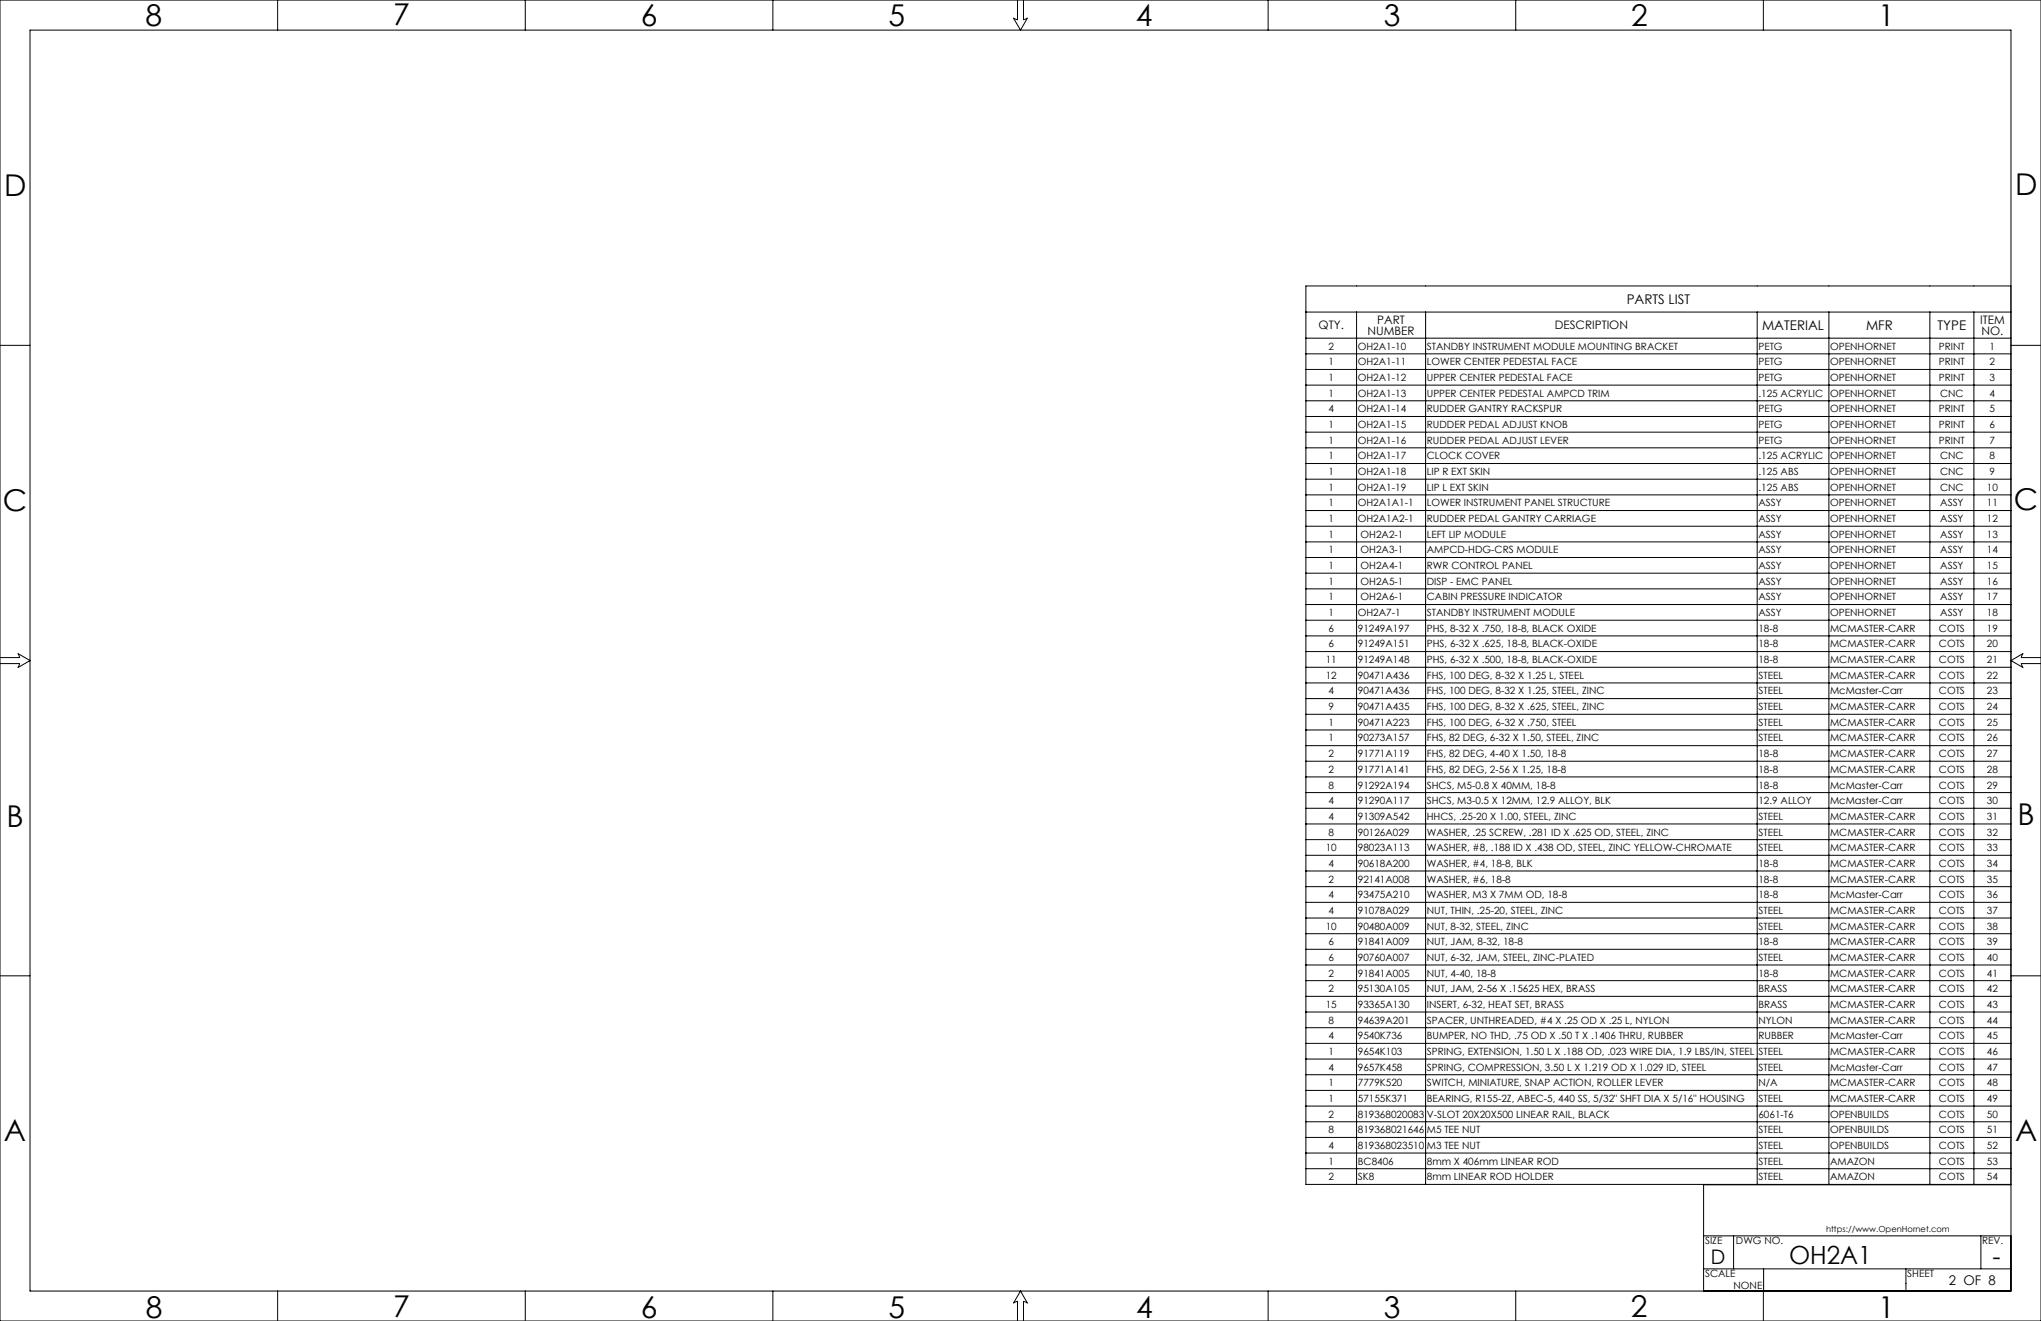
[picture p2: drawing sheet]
<svg xmlns="http://www.w3.org/2000/svg" width="864mm" height="559mm" viewBox="0 0 864 559" stroke-linecap="round" stroke-linejoin="round" font-family="sans-serif">
<g fill="none" stroke="#000" stroke-width=".42">
<path d="M0 0h863.6v558.8h-863.6zM12.7 12.7h838.2v533.4h-838.2zM117.5 0v12.7M222.2 0v12.7M327 0v12.7M430.5 0v8.4l-1.7-.7 3 5 2.9-5-1.6 .7v-8.4M536.6 0v12.7M641.4 0v12.7M746.1 0v12.7M552.6 132h298.3M574 132v369M603.2 132v369"/>
<path d="M743.5 132v369M773.9 132v369M816.6 132v369M835.2 132v369M850.9 121h-298.3v380h298.3M0 146.1h12.7M552.6 143.1h298.3M552.6 149.7h298.3M552.6 156.3h298.3M850.9 146.1h12.7M552.6 162.9h298.3M552.6 169.5h298.3"/>
<path d="M552.6 176.2h298.3M552.6 182.8h298.3M552.6 189.4h298.3M552.6 196.1h298.3M552.6 202.7h298.3M552.6 209.3h298.3M552.6 216h298.3M552.6 222.6h298.3M552.6 229.2h298.3M552.6 235.8h298.3M552.6 242.5h298.3M552.6 249.1h298.3"/>
<path d="M552.6 255.7h298.3M0 278.2h8.3l-.7-1.7 5.1 2.9-5.1 3 .7-1.7h-8.3M552.6 262.4h298.3M552.6 269h298.3M552.6 275.6h298.3M863.6 278.2h-8.4l.8-1.7-5.1 2.9 5.1 3-.8-1.7h8.4M552.6 282.3h298.3M552.6 288.9h298.3M552.6 295.5h298.3M552.6 302.2h298.3M552.6 308.8h298.3M552.6 315.4h298.3"/>
<path d="M552.6 322h298.3M552.6 328.6h298.3M552.6 335.3h298.3M552.6 341.9h298.3M552.6 348.5h298.3M552.6 355.2h298.3M552.6 361.8h298.3M552.6 368.4h298.3M552.6 375.1h298.3M552.6 381.7h298.3M552.6 388.3h298.3M552.6 395h298.3"/>
<path d="M0 412.8h12.7M552.6 401.6h298.3M552.6 408.2h298.3M552.6 414.8h298.3M850.9 412.8h12.7M552.6 421.5h298.3M552.6 428.1h298.3M552.6 434.7h298.3M552.6 441.4h298.3M552.6 448h298.3M552.6 454.6h298.3M552.6 461.3h298.3"/>
<path d="M552.6 467.9h298.3M552.6 474.5h298.3M552.6 481.2h298.3M552.6 487.8h298.3M552.6 494.4h298.3M850.9 501.2h-130.1v44.9M720.8 536.8h130.1M720.8 522.8h130.1M733.5 522.8v14M746.2 536.8v9.3M806.5 536.8v9.3M838.2 522.8v14"/>
<path d="M117.5 546.1v12.7M222.2 546.1v12.7M327 546.1v12.7M430.5 558.8v-8.3l-1.7 .7 3-5.1 2.9 5.1-1.6-.7v8.3M536.6 546.1v12.7M641.4 546.1v12.7M746.1 546.1v12.7"/>
</g>
<g font-size="12.7">
<text x="61.6" y="10.9">8</text>
<text x="166.4" y="10.6">7</text>
<text x="271.1" y="10.9">6</text>
<text x="375.9" y="10.9">5</text>
<text x="480.7" y="10.9">4</text>
<text x="585.5" y="10.9">3</text>
<text x="690.2" y="11">2</text>
<text x="794.7" y="10.9">1</text>
<text x="1.8" y="83">D</text>
<text x="852.6" y="82.4">D</text>
<text x="852.2" y="215.7">C</text>
<text x="1.1" y="216.3">C</text>
<text x="2.7" y="349.7">B</text>
<text x="853.7" y="349.1">B</text>
<text x="1.6" y="482.7">A</text>
<text x="852.6" y="482.5">A</text>
<text x="61.7" y="557.6">8</text>
<text x="166.4" y="557.2">7</text>
<text x="271.2" y="557.6">6</text>
<text x="376" y="557.6">5</text>
<text x="480.7" y="557.6">4</text>
<text x="585.6" y="557.6">3</text>
<text x="690.1" y="557.2">2</text>
<text x="794.7" y="557.6">1</text>
</g>
<g font-size="10.6">
<text x="757" y="534.8">OH2A1</text>
<text x="843.1" y="535.3">-</text>
</g>
<text font-size="8.5" x="723.9" y="534.7">D</text>
<g font-size="5.6">
<text x="688.3" y="128.6">PARTS LIST</text>
<text x="745.6" y="139.6">MATERIAL</text>
<text x="789.6" y="139.6">MFR</text>
<text x="819.9" y="139.6">TYPE</text>
<text x="824.6" y="543.6">2 OF 8</text>
</g>
<g font-size="4.9">
<text x="582.8" y="136.9">PART</text>
<text x="837.8" y="136.9">ITEM</text>
<text x="558" y="139.4">QTY.</text>
<text x="578.7" y="141.8">NUMBER</text>
<text x="657.9" y="139.4">DESCRIPTION</text>
<text x="838.4" y="141.8">NO.</text>
</g>
<g font-size="4.2">
<text x="562.1" y="147.9">2</text>
<text x="574.5" y="147.9">OH2A1-10</text>
<text x="603.7" y="147.9">STANDBY INSTRUMENT MODULE MOUNTING BRACKET</text>
<text x="744" y="147.9">PETG</text>
<text x="774.4" y="147.9">OPENHORNET</text>
<text x="820.4" y="147.9">PRINT</text>
<text x="841.9" y="147.9">1</text>
<text x="562.1" y="154.6">1</text>
<text x="574.5" y="154.6">OH2A1-11</text>
<text x="603.7" y="154.6">LOWER CENTER PEDESTAL FACE</text>
<text x="744" y="154.6">PETG</text>
<text x="774.4" y="154.6">OPENHORNET</text>
<text x="820.4" y="154.6">PRINT</text>
<text x="841.9" y="154.6">2</text>
<text x="562.1" y="161.2">1</text>
<text x="574.5" y="161.2">OH2A1-12</text>
<text x="603.7" y="161.2">UPPER CENTER PEDESTAL FACE</text>
<text x="744" y="161.2">PETG</text>
<text x="774.4" y="161.2">OPENHORNET</text>
<text x="820.4" y="161.2">PRINT</text>
<text x="841.9" y="161.2">3</text>
<text x="562.1" y="167.8">1</text>
<text x="574.5" y="167.8">OH2A1-13</text>
<text x="603.7" y="167.8">UPPER CENTER PEDESTAL AMPCD TRIM</text>
<text x="744" y="167.8">.125 ACRYLIC</text>
<text x="774.4" y="167.8">OPENHORNET</text>
<text x="820.9" y="167.8">CNC</text>
<text x="841.9" y="167.8">4</text>
<text x="562.1" y="174.4">4</text>
<text x="574.5" y="174.4">OH2A1-14</text>
<text x="603.7" y="174.4">RUDDER GANTRY RACKSPUR</text>
<text x="744" y="174.4">PETG</text>
<text x="774.4" y="174.4">OPENHORNET</text>
<text x="820.4" y="174.4">PRINT</text>
<text x="841.9" y="174.4">5</text>
<text x="562.1" y="181.1">1</text>
<text x="574.5" y="181.1">OH2A1-15</text>
<text x="603.7" y="181.1">RUDDER PEDAL ADJUST KNOB</text>
<text x="744" y="181.1">PETG</text>
<text x="774.4" y="181.1">OPENHORNET</text>
<text x="820.4" y="181.1">PRINT</text>
<text x="841.9" y="181.1">6</text>
<text x="562.1" y="187.7">1</text>
<text x="574.5" y="187.7">OH2A1-16</text>
<text x="603.7" y="187.7">RUDDER PEDAL ADJUST LEVER</text>
<text x="744" y="187.7">PETG</text>
<text x="774.4" y="187.7">OPENHORNET</text>
<text x="820.4" y="187.7">PRINT</text>
<text x="841.9" y="187.7">7</text>
<text x="562.1" y="194.3">1</text>
<text x="574.5" y="194.3">OH2A1-17</text>
<text x="603.7" y="194.3">CLOCK COVER</text>
<text x="744" y="194.3">.125 ACRYLIC</text>
<text x="774.4" y="194.3">OPENHORNET</text>
<text x="820.9" y="194.3">CNC</text>
<text x="841.9" y="194.3">8</text>
<text x="562.1" y="201">1</text>
<text x="574.5" y="201">OH2A1-18</text>
<text x="603.7" y="201">LIP R EXT SKIN</text>
<text x="744" y="201">.125 ABS</text>
<text x="774.4" y="201">OPENHORNET</text>
<text x="820.9" y="201">CNC</text>
<text x="841.9" y="201">9</text>
<text x="562.1" y="207.6">1</text>
<text x="574.5" y="207.6">OH2A1-19</text>
<text x="603.7" y="207.6">LIP L EXT SKIN</text>
<text x="744" y="207.6">.125 ABS</text>
<text x="774.4" y="207.6">OPENHORNET</text>
<text x="820.9" y="207.6">CNC</text>
<text x="840.7" y="207.6">10</text>
<text x="562.1" y="214.2">1</text>
<text x="574.5" y="214.2">OH2A1A1-1</text>
<text x="603.7" y="214.2">LOWER INSTRUMENT PANEL STRUCTURE</text>
<text x="744" y="214.2">ASSY</text>
<text x="774.4" y="214.2">OPENHORNET</text>
<text x="821" y="214.2">ASSY</text>
<text x="840.7" y="214.2">11</text>
<text x="562.1" y="220.8">1</text>
<text x="574.5" y="220.8">OH2A1A2-1</text>
<text x="603.7" y="220.8">RUDDER PEDAL GANTRY CARRIAGE</text>
<text x="744" y="220.8">ASSY</text>
<text x="774.4" y="220.8">OPENHORNET</text>
<text x="821" y="220.8">ASSY</text>
<text x="840.7" y="220.8">12</text>
<text x="562.1" y="227.5">1</text>
<text x="575.7" y="227.5">OH2A2-1</text>
<text x="603.7" y="227.5">LEFT LIP MODULE</text>
<text x="744" y="227.5">ASSY</text>
<text x="774.4" y="227.5">OPENHORNET</text>
<text x="821" y="227.5">ASSY</text>
<text x="840.7" y="227.5">13</text>
<text x="562.1" y="234.1">1</text>
<text x="575.7" y="234.1">OH2A3-1</text>
<text x="603.7" y="234.1">AMPCD-HDG-CRS MODULE</text>
<text x="744" y="234.1">ASSY</text>
<text x="774.4" y="234.1">OPENHORNET</text>
<text x="821" y="234.1">ASSY</text>
<text x="840.7" y="234.1">14</text>
<text x="562.1" y="240.7">1</text>
<text x="575.7" y="240.7">OH2A4-1</text>
<text x="603.7" y="240.7">RWR CONTROL PANEL</text>
<text x="744" y="240.7">ASSY</text>
<text x="774.4" y="240.7">OPENHORNET</text>
<text x="821" y="240.7">ASSY</text>
<text x="840.7" y="240.7">15</text>
<text x="562.1" y="247.4">1</text>
<text x="575.7" y="247.4">OH2A5-1</text>
<text x="603.7" y="247.4">DISP - EMC PANEL</text>
<text x="744" y="247.4">ASSY</text>
<text x="774.4" y="247.4">OPENHORNET</text>
<text x="821" y="247.4">ASSY</text>
<text x="840.7" y="247.4">16</text>
<text x="562.1" y="254">1</text>
<text x="575.7" y="254">OH2A6-1</text>
<text x="603.7" y="254">CABIN PRESSURE INDICATOR</text>
<text x="744" y="254">ASSY</text>
<text x="774.4" y="254">OPENHORNET</text>
<text x="821" y="254">ASSY</text>
<text x="840.7" y="254">17</text>
<text x="562.1" y="260.6">1</text>
<text x="574.5" y="260.6">OH2A7-1</text>
<text x="603.7" y="260.6">STANDBY INSTRUMENT MODULE</text>
<text x="744" y="260.6">ASSY</text>
<text x="774.4" y="260.6">OPENHORNET</text>
<text x="821" y="260.6">ASSY</text>
<text x="840.7" y="260.6">18</text>
<text x="562.1" y="267.3">6</text>
<text x="574.5" y="267.3">91249A197</text>
<text x="603.7" y="267.3">PHS, 8-32 X .750, 18-8, BLACK OXIDE</text>
<text x="744" y="267.3">18-8</text>
<text x="774.4" y="267.3">MCMASTER-CARR</text>
<text x="820.4" y="267.3">COTS</text>
<text x="840.7" y="267.3">19</text>
<text x="562.1" y="273.9">6</text>
<text x="574.5" y="273.9">91249A151</text>
<text x="603.7" y="273.9">PHS, 6-32 X .625, 18-8, BLACK-OXIDE</text>
<text x="744" y="273.9">18-8</text>
<text x="774.4" y="273.9">MCMASTER-CARR</text>
<text x="820.4" y="273.9">COTS</text>
<text x="840.7" y="273.9">20</text>
<text x="561" y="280.5">11</text>
<text x="574.5" y="280.5">91249A148</text>
<text x="603.7" y="280.5">PHS, 6-32 X .500, 18-8, BLACK-OXIDE</text>
<text x="744" y="280.5">18-8</text>
<text x="774.4" y="280.5">MCMASTER-CARR</text>
<text x="820.4" y="280.5">COTS</text>
<text x="840.7" y="280.5">21</text>
<text x="561" y="287.1">12</text>
<text x="574.5" y="287.1">90471A436</text>
<text x="603.7" y="287.1">FHS, 100 DEG, 8-32 X 1.25 L, STEEL</text>
<text x="744" y="287.1">STEEL</text>
<text x="774.4" y="287.1">MCMASTER-CARR</text>
<text x="820.4" y="287.1">COTS</text>
<text x="840.7" y="287.1">22</text>
<text x="562.1" y="293.8">4</text>
<text x="574.5" y="293.8">90471A436</text>
<text x="603.7" y="293.8">FHS, 100 DEG, 8-32 X 1.25, STEEL, ZINC</text>
<text x="744" y="293.8">STEEL</text>
<text x="774.4" y="293.8">McMaster-Carr</text>
<text x="820.4" y="293.8">COTS</text>
<text x="840.7" y="293.8">23</text>
<text x="562.1" y="300.4">9</text>
<text x="574.5" y="300.4">90471A435</text>
<text x="603.7" y="300.4">FHS, 100 DEG, 8-32 X .625, STEEL, ZINC</text>
<text x="744" y="300.4">STEEL</text>
<text x="774.4" y="300.4">MCMASTER-CARR</text>
<text x="820.4" y="300.4">COTS</text>
<text x="840.7" y="300.4">24</text>
<text x="562.1" y="307">1</text>
<text x="574.5" y="307">90471A223</text>
<text x="603.7" y="307">FHS, 100 DEG, 6-32 X .750, STEEL</text>
<text x="744" y="307">STEEL</text>
<text x="774.4" y="307">MCMASTER-CARR</text>
<text x="820.4" y="307">COTS</text>
<text x="840.7" y="307">25</text>
<text x="562.1" y="313.7">1</text>
<text x="574.5" y="313.7">90273A157</text>
<text x="603.7" y="313.7">FHS, 82 DEG, 6-32 X 1.50, STEEL, ZINC</text>
<text x="744" y="313.7">STEEL</text>
<text x="774.4" y="313.7">MCMASTER-CARR</text>
<text x="820.4" y="313.7">COTS</text>
<text x="840.7" y="313.7">26</text>
<text x="562.1" y="320.3">2</text>
<text x="574.5" y="320.3">91771A119</text>
<text x="603.7" y="320.3">FHS, 82 DEG, 4-40 X 1.50, 18-8</text>
<text x="744" y="320.3">18-8</text>
<text x="774.4" y="320.3">MCMASTER-CARR</text>
<text x="820.4" y="320.3">COTS</text>
<text x="840.7" y="320.3">27</text>
<text x="562.1" y="326.9">2</text>
<text x="574.5" y="326.9">91771A141</text>
<text x="603.7" y="326.9">FHS, 82 DEG, 2-56 X 1.25, 18-8</text>
<text x="744" y="326.9">18-8</text>
<text x="774.4" y="326.9">MCMASTER-CARR</text>
<text x="820.4" y="326.9">COTS</text>
<text x="840.7" y="326.9">28</text>
<text x="562.1" y="333.5">8</text>
<text x="574.5" y="333.5">91292A194</text>
<text x="603.7" y="333.5">SHCS, M5-0.8 X 40MM, 18-8</text>
<text x="744" y="333.5">18-8</text>
<text x="774.4" y="333.5">McMaster-Carr</text>
<text x="820.4" y="333.5">COTS</text>
<text x="840.7" y="333.5">29</text>
<text x="562.1" y="340.2">4</text>
<text x="574.5" y="340.2">91290A117</text>
<text x="603.7" y="340.2">SHCS, M3-0.5 X 12MM, 12.9 ALLOY, BLK</text>
<text x="744" y="340.2">12.9 ALLOY</text>
<text x="774.4" y="340.2">McMaster-Carr</text>
<text x="820.4" y="340.2">COTS</text>
<text x="840.7" y="340.2">30</text>
<text x="562.1" y="346.8">4</text>
<text x="574.5" y="346.8">91309A542</text>
<text x="603.7" y="346.8">HHCS, .25-20 X 1.00, STEEL, ZINC</text>
<text x="744" y="346.8">STEEL</text>
<text x="774.4" y="346.8">MCMASTER-CARR</text>
<text x="820.4" y="346.8">COTS</text>
<text x="840.7" y="346.8">31</text>
<text x="562.1" y="353.4">8</text>
<text x="574.5" y="353.4">90126A029</text>
<text x="603.7" y="353.4">WASHER, .25 SCREW, .281 ID X .625 OD, STEEL, ZINC</text>
<text x="744" y="353.4">STEEL</text>
<text x="774.4" y="353.4">MCMASTER-CARR</text>
<text x="820.4" y="353.4">COTS</text>
<text x="840.7" y="353.4">32</text>
<text x="561" y="360.1">10</text>
<text x="574.5" y="360.1">98023A113</text>
<text x="603.7" y="360.1">WASHER, #8, .188 ID X .438 OD, STEEL, ZINC YELLOW-CHROMATE</text>
<text x="744" y="360.1">STEEL</text>
<text x="774.4" y="360.1">MCMASTER-CARR</text>
<text x="820.4" y="360.1">COTS</text>
<text x="840.7" y="360.1">33</text>
<text x="562.1" y="366.7">4</text>
<text x="574.5" y="366.7">90618A200</text>
<text x="603.7" y="366.7">WASHER, #4, 18-8, BLK</text>
<text x="744" y="366.7">18-8</text>
<text x="774.4" y="366.7">MCMASTER-CARR</text>
<text x="820.4" y="366.7">COTS</text>
<text x="840.7" y="366.7">34</text>
<text x="562.1" y="373.3">2</text>
<text x="574.5" y="373.3">92141A008</text>
<text x="603.7" y="373.3">WASHER, #6, 18-8</text>
<text x="744" y="373.3">18-8</text>
<text x="774.4" y="373.3">MCMASTER-CARR</text>
<text x="820.4" y="373.3">COTS</text>
<text x="840.7" y="373.3">35</text>
<text x="562.1" y="380">4</text>
<text x="574.5" y="380">93475A210</text>
<text x="603.7" y="380">WASHER, M3 X 7MM OD, 18-8</text>
<text x="744" y="380">18-8</text>
<text x="774.4" y="380">McMaster-Carr</text>
<text x="820.4" y="380">COTS</text>
<text x="840.7" y="380">36</text>
<text x="562.1" y="386.6">4</text>
<text x="574.5" y="386.6">91078A029</text>
<text x="603.7" y="386.6">NUT, THIN, .25-20, STEEL, ZINC</text>
<text x="744" y="386.6">STEEL</text>
<text x="774.4" y="386.6">MCMASTER-CARR</text>
<text x="820.4" y="386.6">COTS</text>
<text x="840.7" y="386.6">37</text>
<text x="561" y="393.2">10</text>
<text x="574.5" y="393.2">90480A009</text>
<text x="603.7" y="393.2">NUT, 8-32, STEEL, ZINC</text>
<text x="744" y="393.2">STEEL</text>
<text x="774.4" y="393.2">MCMASTER-CARR</text>
<text x="820.4" y="393.2">COTS</text>
<text x="840.7" y="393.2">38</text>
<text x="562.1" y="399.8">6</text>
<text x="574.5" y="399.8">91841A009</text>
<text x="603.7" y="399.8">NUT, JAM, 8-32, 18-8</text>
<text x="744" y="399.8">18-8</text>
<text x="774.4" y="399.8">MCMASTER-CARR</text>
<text x="820.4" y="399.8">COTS</text>
<text x="840.7" y="399.8">39</text>
<text x="562.1" y="406.5">6</text>
<text x="574.5" y="406.5">90760A007</text>
<text x="603.7" y="406.5">NUT, 6-32, JAM, STEEL, ZINC-PLATED</text>
<text x="744" y="406.5">STEEL</text>
<text x="774.4" y="406.5">MCMASTER-CARR</text>
<text x="820.4" y="406.5">COTS</text>
<text x="840.7" y="406.5">40</text>
<text x="562.1" y="413.1">2</text>
<text x="574.5" y="413.1">91841A005</text>
<text x="603.7" y="413.1">NUT, 4-40, 18-8</text>
<text x="744" y="413.1">18-8</text>
<text x="774.4" y="413.1">MCMASTER-CARR</text>
<text x="820.4" y="413.1">COTS</text>
<text x="840.7" y="413.1">41</text>
<text x="562.1" y="419.7">2</text>
<text x="574.5" y="419.7">95130A105</text>
<text x="603.7" y="419.7">NUT, JAM, 2-56 X .15625 HEX, BRASS</text>
<text x="744" y="419.7">BRASS</text>
<text x="774.4" y="419.7">MCMASTER-CARR</text>
<text x="820.4" y="419.7">COTS</text>
<text x="840.7" y="419.7">42</text>
<text x="561" y="426.4">15</text>
<text x="574.5" y="426.4">93365A130</text>
<text x="603.7" y="426.4">INSERT, 6-32, HEAT SET, BRASS</text>
<text x="744" y="426.4">BRASS</text>
<text x="774.4" y="426.4">MCMASTER-CARR</text>
<text x="820.4" y="426.4">COTS</text>
<text x="840.7" y="426.4">43</text>
<text x="562.1" y="433">8</text>
<text x="574.5" y="433">94639A201</text>
<text x="603.7" y="433">SPACER, UNTHREADED, #4 X .25 OD X .25 L, NYLON</text>
<text x="744" y="433">NYLON</text>
<text x="774.4" y="433">MCMASTER-CARR</text>
<text x="820.4" y="433">COTS</text>
<text x="840.7" y="433">44</text>
<text x="562.1" y="439.6">4</text>
<text x="574.5" y="439.6">9540K736</text>
<text x="603.7" y="439.6">BUMPER, NO THD, .75 OD X .50 T X .1406 THRU, RUBBER</text>
<text x="744" y="439.6">RUBBER</text>
<text x="774.4" y="439.6">McMaster-Carr</text>
<text x="820.4" y="439.6">COTS</text>
<text x="840.7" y="439.6">45</text>
<text x="562.1" y="446.2">1</text>
<text x="574.5" y="446.2">9654K103</text>
<text x="603.7" y="446.2">SPRING, EXTENSION, 1.50 L X .188 OD, .023 WIRE DIA, 1.9 LBS/IN, STEEL</text>
<text x="744" y="446.2">STEEL</text>
<text x="774.4" y="446.2">MCMASTER-CARR</text>
<text x="820.4" y="446.2">COTS</text>
<text x="840.7" y="446.2">46</text>
<text x="562.1" y="452.9">4</text>
<text x="574.5" y="452.9">9657K458</text>
<text x="603.7" y="452.9">SPRING, COMPRESSION, 3.50 L X 1.219 OD X 1.029 ID, STEEL</text>
<text x="744" y="452.9">STEEL</text>
<text x="774.4" y="452.9">McMaster-Carr</text>
<text x="820.4" y="452.9">COTS</text>
<text x="840.7" y="452.9">47</text>
<text x="562.1" y="459.5">1</text>
<text x="574.5" y="459.5">7779K520</text>
<text x="603.7" y="459.5">SWITCH, MINIATURE, SNAP ACTION, ROLLER LEVER</text>
<text x="744" y="459.5">N/A</text>
<text x="774.4" y="459.5">MCMASTER-CARR</text>
<text x="820.4" y="459.5">COTS</text>
<text x="840.7" y="459.5">48</text>
<text x="562.1" y="466.1">1</text>
<text x="574.5" y="466.1">57155K371</text>
<text x="603.7" y="466.1">BEARING, R155-2Z, ABEC-5, 440 SS, 5/32&quot; SHFT DIA X 5/16&quot; HOUSING</text>
<text x="744" y="466.1">STEEL</text>
<text x="774.4" y="466.1">MCMASTER-CARR</text>
<text x="820.4" y="466.1">COTS</text>
<text x="840.7" y="466.1">49</text>
<text x="562.1" y="472.8">2</text>
<text x="574.5" y="472.8">819368020083</text>
<text x="603.7" y="472.8">V-SLOT 20X20X500 LINEAR RAIL, BLACK</text>
<text x="744" y="472.8">6061-T6</text>
<text x="774.4" y="472.8">OPENBUILDS</text>
<text x="820.4" y="472.8">COTS</text>
<text x="840.7" y="472.8">50</text>
<text x="562.1" y="479.4">8</text>
<text x="574.5" y="479.4">819368021646</text>
<text x="603.7" y="479.4">M5 TEE NUT</text>
<text x="744" y="479.4">STEEL</text>
<text x="774.4" y="479.4">OPENBUILDS</text>
<text x="820.4" y="479.4">COTS</text>
<text x="840.7" y="479.4">51</text>
<text x="562.1" y="486">4</text>
<text x="574.5" y="486">819368023510</text>
<text x="603.7" y="486">M3 TEE NUT</text>
<text x="744" y="486">STEEL</text>
<text x="774.4" y="486">OPENBUILDS</text>
<text x="820.4" y="486">COTS</text>
<text x="840.7" y="486">52</text>
<text x="562.1" y="492.7">1</text>
<text x="574.5" y="492.7">BC8406</text>
<text x="603.7" y="492.7">8mm X 406mm LINEAR ROD</text>
<text x="744" y="492.7">STEEL</text>
<text x="774.4" y="492.7">AMAZON</text>
<text x="820.4" y="492.7">COTS</text>
<text x="840.7" y="492.7">53</text>
<text x="562.1" y="499.3">2</text>
<text x="574.5" y="499.3">SK8</text>
<text x="603.7" y="499.3">8mm LINEAR ROD HOLDER</text>
<text x="744" y="499.3">STEEL</text>
<text x="774.4" y="499.3">AMAZON</text>
<text x="820.4" y="499.3">COTS</text>
<text x="840.7" y="499.3">54</text>
<text x="721.5" y="526.2">SIZE</text>
<text x="734.5" y="526.2">DWG NO.</text>
<text x="838.7" y="526.1">REV.</text>
<text x="721.5" y="540.3">SCALE</text>
<text x="733.5" y="545.3">NONE</text>
<text x="807" y="540.3">SHEET</text>
</g>
<text font-size="3.5" x="772.7" y="521.2">https://www.OpenHornet.com</text>
</svg>
